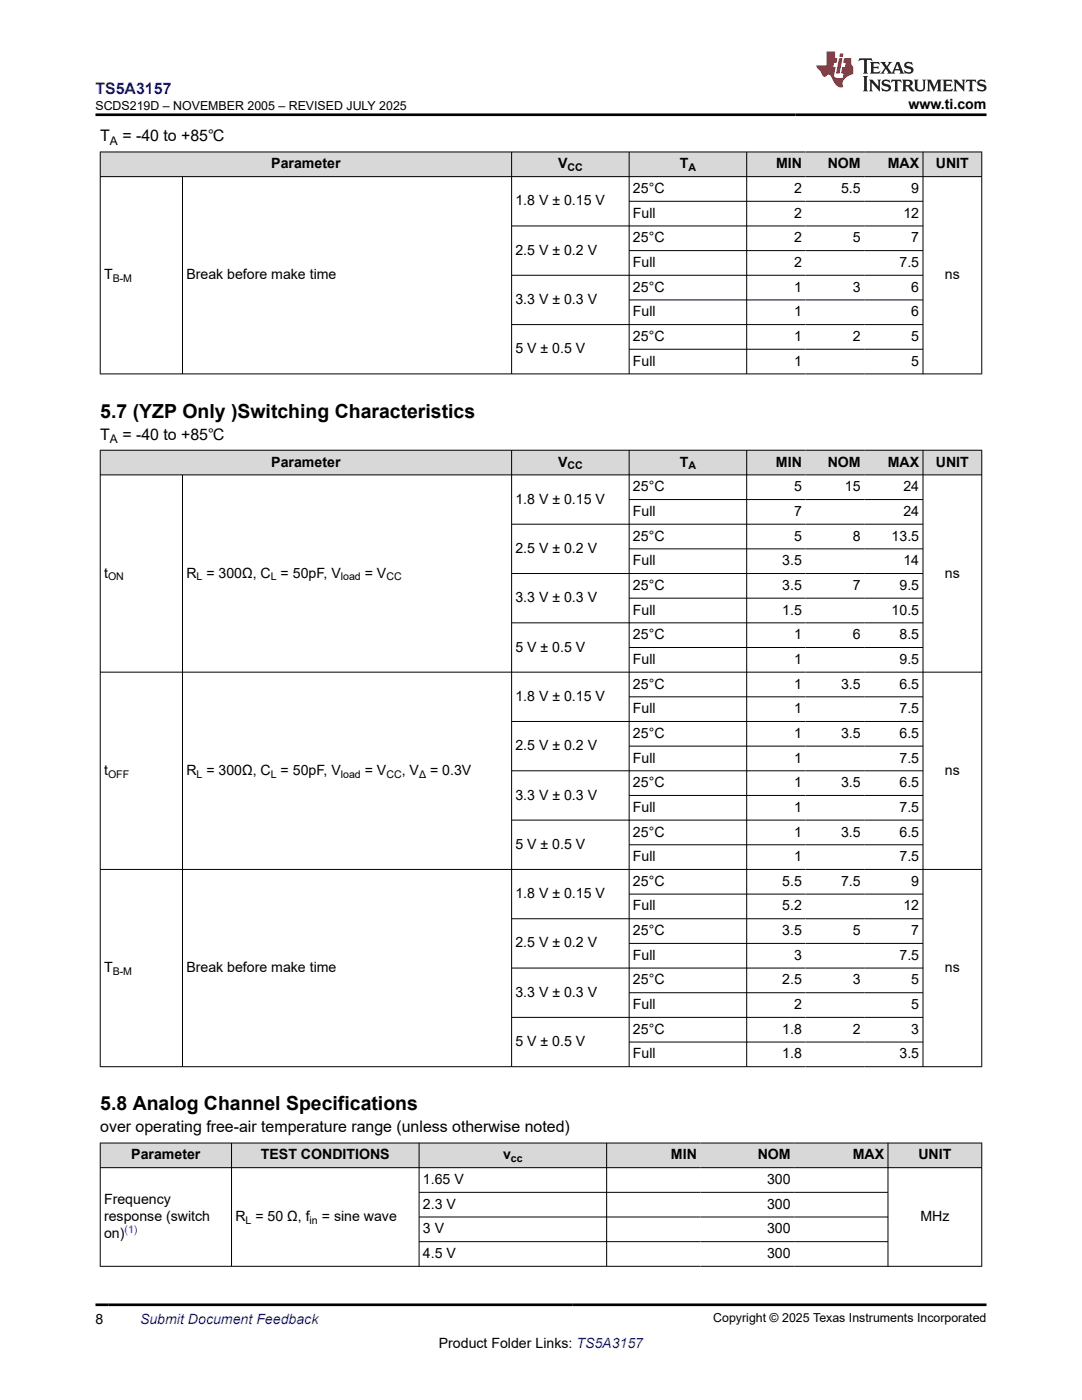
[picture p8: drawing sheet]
<svg xmlns="http://www.w3.org/2000/svg" width="216mm" height="279mm" viewBox="0 0 216 279" stroke-linecap="round" stroke-linejoin="round" font-family="sans-serif">
<g fill="#d8d8d8">
<path d="M20 30.3h175.9v5h-175.9z" fill-rule="evenodd"/>
<path d="M20.1 30.4h81.9v4.8h-81.9z" fill-rule="evenodd"/>
<path d="M102.1 30.4h23.4v4.8h-23.4z" fill-rule="evenodd"/>
<path d="M125.6 30.4h23.3v4.8h-23.3z" fill-rule="evenodd"/>
<path d="M149.1 30.4h11.6v4.8h-11.6z" fill-rule="evenodd"/>
<path d="M160.7 30.4h11.7v4.8h-11.7z" fill-rule="evenodd"/>
<path d="M172.4 30.4h11.7v4.8h-11.7z" fill-rule="evenodd"/>
<path d="M184.2 30.4h11.6v4.8h-11.6z" fill-rule="evenodd"/>
</g>
<g fill="none" stroke="#000" stroke-width=".2">
<path d="M19.9 30.3h176.1M19.9 35.3h176.1M20 30.3v44.4M36.4 35.3v39.4M102.1 30.3v44.4M125.5 30.3v44.4M149 30.3v44.4M184.2 30.3v44.4M195.9 30.3v44.4M102.1 45.1h82.1M102.1 54.9h82.1M125.5 40.2h58.7"/>
<path d="M125.5 50h58.7M125.5 59.9h58.7M19.9 74.6h176.1M102.1 64.8h82.1M125.5 69.7h58.7"/>
</g>
<g fill="#d8d8d8">
<path d="M20 89.9h175.9v4.9h-175.9z" fill-rule="evenodd"/>
<path d="M20.1 89.9h81.9v4.8h-81.9z" fill-rule="evenodd"/>
<path d="M102.1 89.9h23.4v4.8h-23.4z" fill-rule="evenodd"/>
<path d="M125.6 89.9h23.3v4.8h-23.3z" fill-rule="evenodd"/>
<path d="M149.1 89.9h11.6v4.8h-11.6z" fill-rule="evenodd"/>
<path d="M160.7 89.9h11.7v4.8h-11.7z" fill-rule="evenodd"/>
<path d="M172.4 89.9h11.7v4.8h-11.7z" fill-rule="evenodd"/>
<path d="M184.2 89.9h11.6v4.8h-11.6z" fill-rule="evenodd"/>
</g>
<g fill="none" stroke="#000" stroke-width=".2">
<path d="M19.9 89.9h176.1M19.9 94.8h176.1M20 89.8v123.1M36.4 94.8v118.1M102.1 89.8v123.1M125.5 89.8v123.1M125.5 99.7h58.7M149 89.8v123.1M184.2 89.8v123.1M195.9 89.8v123.1M102.1 104.6h82.1M125.5 109.5h58.7"/>
<path d="M125.5 119.4h58.7M184.2 114.5h-82.1M19.9 134.1h176.1M125.5 129.2h58.7M125.5 139.1h58.7M184.2 124.3h-82.1M102.1 144h82.1M102.1 153.8h82.1M125.5 148.9h58.7M125.5 158.7h58.7M19.9 173.5h176.1M125.5 168.6h58.7"/>
<path d="M125.5 178.4h58.7M184.2 163.7h-82.1M102.1 183.4h82.1M102.1 193.2h82.1M125.5 188.3h58.7M125.5 198.1h58.7M19.9 212.9h176.1M102.1 203h82.1M125.5 208h58.7"/>
</g>
<g fill="#d8d8d8">
<path d="M20 228.1h175.9v4.9h-175.9z" fill-rule="evenodd"/>
<path d="M20.1 228.2h26v4.8h-26z" fill-rule="evenodd"/>
<path d="M46.3 228.2h37.3v4.8h-37.3z" fill-rule="evenodd"/>
<path d="M83.7 228.2h37.3v4.8h-37.3z" fill-rule="evenodd"/>
<path d="M121.1 228.2h18.7v4.8h-18.7z" fill-rule="evenodd"/>
<path d="M139.8 228.2h18.7v4.8h-18.7z" fill-rule="evenodd"/>
<path d="M158.5 228.2h18.6v4.8h-18.6z" fill-rule="evenodd"/>
<path d="M177.2 228.2h18.6v4.8h-18.6z" fill-rule="evenodd"/>
</g>
<path d="M19.9 228.1h176.1M19.9 233h176.1M20 228.1v24.7M46.2 228.1v24.7M83.6 228.1v24.7M83.6 238h93.6M121 228.1v24.7M177.2 228.1v24.7M195.9 228.1v24.7M19.9 252.7h176.1M83.6 242.9h93.6M83.6 247.8h93.6" fill="none" stroke="#000" stroke-width=".2"/>
<path d="M171.5 11.6l-.2 .6 .5-.2h.6v.1v2.2l-.2 .4h1l-.2-.4v-2.2v-.1h.5l.6 .2-.2-.6zM173.6 12.4l.2 .3v1.6l-.2 .4h1.9l.1-.6a1.08 1.08 0 0 1-1.3 .2v-.7h.6l.4 .2v-.7l-.4 .2h-.6v-.5l.2-.2a1 1 0 0 1 1 .3l-.1-.5zM175.7 12.4l.9 1.1-1 1.2h.9l-.2-.2 .5-.8 .4 .8-.2 .2h1.6l-.2-.2 .2-.5h.9l.1 .5-.1 .2h.9l-.2-.4-.8-1.9h-.5l-.9 2.1-.9-1.1 .9-1h-.8l.2 .2-.4 .6-.4-.6 .2-.2zM179 12.8l.4 1h-.7zM180.7 12.5a.65 .65 0 0 0-.2 .7 .65 .65 0 0 0 .6 .5l.6 .1 .1 .3a.79 .79 0 0 1-.7 .4 .79 .79 0 0 1-.7-.5l.1 .7 .2-.1a.93 .93 0 0 0 1.1 0 .93 .93 0 0 0 .4-.9 1.46 1.46 0 0 0-1.2-.6l-.1-.3a1.09 1.09 0 0 1 1.2 .2l-.2-.6-.1 .1-.5-.2zM172.2 15.2l.2 .4v2.2l-.2 .4h1l-.2-.4v-2.2l.2-.4zM173.4 15.9l.2 .4v1.5l-.2 .4h.8l-.3-.4 .1-1.3 1.6 1.8v-2l.2-.4h-.7l.1 .2 .1 1.1-1.2-1.3zM176.2 16a.65 .65 0 0 0-.2 .8 .65 .65 0 0 0 .6 .4l.6 .2 .1 .2a.79 .79 0 0 1-.7 .4 .79 .79 0 0 1-.7-.5l.1 .7 .2-.1a.93 .93 0 0 0 1.1 .1 .93 .93 0 0 0 .4-1 1.46 1.46 0 0 0-1.2-.5l-.1-.4a1.09 1.09 0 0 1 1.2 .2l-.1-.6-.2 .1-.5-.1zM177.9 15.9l-.1 .6a.63 .63 0 0 1 .8-.3v1.6l-.3 .4h1l-.2-.4v-1.6a.66 .66 0 0 1 .8 .3l-.1-.6zM180 15.9l.2 .4v1.5l-.2 .4h1l-.2-.2-.1-.7h.5l.1 .2a.79 .79 0 0 0 1.2 .6l-1-.9a.61 .61 0 0 0 .6-.6 .61 .61 0 0 0-.5-.7zM180.8 16.2h.1a.47 .47 0 0 1 .5 .1 .47 .47 0 0 1 .1 .5l-.1 .1-.7 .1zM182.3 15.9l.2 .2a2.27 2.27 0 0 0 .4 2 1.04 1.04 0 0 0 1.7-.7v-1.3l.2-.2h-.8l.2 .4v1.1a.6 .6 0 0 1-.6 .6 .6 .6 0 0 1-.6-.6v-1.1l.3-.4zM184.9 15.9l.2 .4v1.5l-.2 .4h.8l-.3-.4v-1.4l.9 1.9 .9-1.9v1.4l-.3 .4h1l-.2-.4v-1.5l.2-.4h-.8l-.7 1.5-.6-1.5zM188.1 15.9l.2 .4v1.5l-.2 .4h1.9l.1-.6a1.09 1.09 0 0 1-1.3 .2v-.7h.6l.4 .2v-.6l-.4 .2h-.6v-.6l.2-.1a1.01 1.01 0 0 1 1 .3l-.1-.6zM190.2 15.9l.3 .4v1.5l-.3 .4h.8l-.2-.4v-1.3l1.6 1.8v-2l.2-.4h-.7l.2 .2v1.1l-1.2-1.3zM192.8 15.9l-.1 .6a.63 .63 0 0 1 .8-.3v1.6l-.3 .4h1l-.2-.4v-1.6a.66 .66 0 0 1 .8 .3l-.1-.6zM195.2 16a.65 .65 0 0 0-.2 .8 .65 .65 0 0 0 .6 .4l.6 .2 .2 .2a.79 .79 0 0 1-.7 .4 .79 .79 0 0 1-.7-.5l.1 .7 .2-.1a.93 .93 0 0 0 1 .1 .93 .93 0 0 0 .5-1 1.46 1.46 0 0 0-1.3-.5v-.4a1.09 1.09 0 0 1 1.2 .2l-.2-.6-.2 .1-.5-.1z" fill="#231f20"/>
<path d="M164.9 10.3v2.7h-2l.1 .4 .8 1a.95 .95 0 0 0 1 .9 .59 .59 0 0 1 .5-.4 .59 .59 0 0 1 .5 .3l.4 .8a1.59 1.59 0 0 0 2.1 1.4 1.61 1.61 0 0 1 1-2.3l1-.3-.1-1.5a1.59 1.59 0 0 1-.3-1.7h-1.5l-.2 .9h.6l-.2 .9h-.5l-.2 .9v.3l.4 .1-.1 .9h-.7a.73 .73 0 0 1-1-.7l.3-1.5h-.5l.1-.9h.5l.2-.9h-.5v-1.3zM167.4 11.6l-.6 3.1h.7l.6-3.1zM167.6 10.7l-.1 .6h.7l.1-.6z" fill="#ed1c24"/>
<path d="M19 22.9h177.8M19 260.4h177.8" fill="none" stroke="#000" stroke-width=".53"/>
<g font-size="3.9">
<text x="20" y="83.4">5.7 (YZP Only )Switching Characteristics</text>
<text x="20" y="221.6">5.8 Analog Channel Specifications</text>
</g>
<text font-size="3.2" fill="#00f" x="19" y="18.7">TS5A3157</text>
<g font-size="3.2">
<text x="20" y="28.2">T</text>
<text x="24.4" y="28.2">= -40 to +85℃</text>
<text x="20" y="87.7">T</text>
<text x="24.4" y="87.7">= -40 to +85℃</text>
<text x="20" y="226">over operating free-air temperature range (unless otherwise noted)</text>
</g>
<g font-size="2.8">
<text x="181.3" y="21.8">www.ti.com</text>
<text x="54.1" y="33.6">Parameter</text>
<text x="111.3" y="33.6">V</text>
<text x="135.6" y="33.6">T</text>
<text x="154.8" y="33.6">MIN</text>
<text x="165.2" y="33.6">NOM</text>
<text x="177.1" y="33.6">MAX</text>
<text x="186.7" y="33.6">UNIT</text>
<text x="102.9" y="41">1.8 V ± 0.15 V</text>
<text x="126.3" y="38.5">25°C</text>
<text x="158.4" y="38.5">2</text>
<text x="167.8" y="38.5">5.5</text>
<text x="181.8" y="38.5">9</text>
<text x="126.3" y="43.4">Full</text>
<text x="158.4" y="43.4">2</text>
<text x="180.3" y="43.4">12</text>
<text x="102.9" y="50.8">2.5 V ± 0.2 V</text>
<text x="126.3" y="48.4">25°C</text>
<text x="126.3" y="53.3">Full</text>
<text x="158.4" y="48.4">2</text>
<text x="158.4" y="53.3">2</text>
<text x="170.2" y="48.4">5</text>
<text x="179.5" y="53.3">7.5</text>
<text x="181.8" y="48.4">7</text>
<text x="20.8" y="55.7">T</text>
<text x="37.2" y="55.7">Break before make time</text>
<text x="126.3" y="58.2">25°C</text>
<text x="158.4" y="58.2">1</text>
<text x="170.2" y="58.2">3</text>
<text x="181.8" y="58.2">6</text>
<text x="188.5" y="55.7">ns</text>
<text x="102.9" y="60.7">3.3 V ± 0.3 V</text>
<text x="126.3" y="63.1">Full</text>
<text x="158.4" y="63.1">1</text>
<text x="181.8" y="63.1">6</text>
<text x="102.9" y="70.5">5 V ± 0.5 V</text>
<text x="126.3" y="68.1">25°C</text>
<text x="158.4" y="68.1">1</text>
<text x="170.2" y="68.1">2</text>
<text x="181.8" y="68.1">5</text>
<text x="126.3" y="73">Full</text>
<text x="158.4" y="73">1</text>
<text x="181.8" y="73">5</text>
<text x="54.1" y="93.1">Parameter</text>
<text x="111.3" y="93.1">V</text>
<text x="135.6" y="93.1">T</text>
<text x="154.8" y="93.1">MIN</text>
<text x="165.2" y="93.1">NOM</text>
<text x="177.1" y="93.1">MAX</text>
<text x="186.7" y="93.1">UNIT</text>
<text x="102.9" y="100.5">1.8 V ± 0.15 V</text>
<text x="126.3" y="98">25°C</text>
<text x="158.4" y="98">5</text>
<text x="168.6" y="98">15</text>
<text x="180.3" y="98">24</text>
<text x="126.3" y="103">Full</text>
<text x="126.3" y="107.9">25°C</text>
<text x="158.4" y="103">7</text>
<text x="158.4" y="107.9">5</text>
<text x="170.2" y="107.9">8</text>
<text x="177.9" y="107.9">13.5</text>
<text x="180.3" y="103">24</text>
<text x="102.9" y="110.4">2.5 V ± 0.2 V</text>
<text x="126.3" y="112.8">Full</text>
<text x="156.1" y="112.8">3.5</text>
<text x="180.3" y="112.8">14</text>
<text x="20.8" y="115.3">t</text>
<text x="37.2" y="115.3">R = 300Ω, C = 50pF, V</text>
<text x="72.8" y="115.3">= V</text>
<text x="126.3" y="117.7">25°C</text>
<text x="156.1" y="117.7">3.5</text>
<text x="170.2" y="117.7">7</text>
<text x="179.5" y="117.7">9.5</text>
<text x="188.5" y="115.3">ns</text>
<text x="102.9" y="120.2">3.3 V ± 0.3 V</text>
<text x="126.3" y="122.7">Full</text>
<text x="156.1" y="122.7">1.5</text>
<text x="177.9" y="122.7">10.5</text>
<text x="102.9" y="130">5 V ± 0.5 V</text>
<text x="126.3" y="127.6">25°C</text>
<text x="158.4" y="127.6">1</text>
<text x="170.2" y="127.6">6</text>
<text x="179.5" y="127.6">8.5</text>
<text x="126.3" y="132.5">Full</text>
<text x="126.3" y="137.4">25°C</text>
<text x="158.4" y="132.5">1</text>
<text x="158.4" y="137.4">1</text>
<text x="167.8" y="137.4">3.5</text>
<text x="179.5" y="132.5">9.5</text>
<text x="179.5" y="137.4">6.5</text>
<text x="102.9" y="139.9">1.8 V ± 0.15 V</text>
<text x="126.3" y="142.3">Full</text>
<text x="158.4" y="142.3">1</text>
<text x="179.5" y="142.3">7.5</text>
<text x="102.9" y="149.7">2.5 V ± 0.2 V</text>
<text x="126.3" y="147.3">25°C</text>
<text x="158.4" y="147.3">1</text>
<text x="167.8" y="147.3">3.5</text>
<text x="179.5" y="147.3">6.5</text>
<text x="20.8" y="154.6">t</text>
<text x="37.2" y="154.6">R = 300Ω, C = 50pF, V</text>
<text x="72.8" y="154.6">= V</text>
<text x="80.2" y="154.6">, V</text>
<text x="85.8" y="154.6">= 0.3V</text>
<text x="126.3" y="152.2">Full</text>
<text x="158.4" y="152.2">1</text>
<text x="179.5" y="152.2">7.5</text>
<text x="188.5" y="154.6">ns</text>
<text x="102.9" y="159.6">3.3 V ± 0.3 V</text>
<text x="126.3" y="157.1">25°C</text>
<text x="158.4" y="157.1">1</text>
<text x="167.8" y="157.1">3.5</text>
<text x="179.5" y="157.1">6.5</text>
<text x="126.3" y="162">Full</text>
<text x="126.3" y="166.9">25°C</text>
<text x="158.4" y="162">1</text>
<text x="158.4" y="166.9">1</text>
<text x="167.8" y="166.9">3.5</text>
<text x="179.5" y="162">7.5</text>
<text x="179.5" y="166.9">6.5</text>
<text x="102.9" y="169.4">5 V ± 0.5 V</text>
<text x="126.3" y="171.9">Full</text>
<text x="158.4" y="171.9">1</text>
<text x="179.5" y="171.9">7.5</text>
<text x="102.9" y="179.2">1.8 V ± 0.15 V</text>
<text x="126.3" y="176.8">25°C</text>
<text x="156.1" y="176.8">5.5</text>
<text x="167.8" y="176.8">7.5</text>
<text x="181.8" y="176.8">9</text>
<text x="126.3" y="181.7">Full</text>
<text x="156.1" y="181.7">5.2</text>
<text x="180.3" y="181.7">12</text>
<text x="102.9" y="189.1">2.5 V ± 0.2 V</text>
<text x="126.3" y="186.6">25°C</text>
<text x="126.3" y="191.6">Full</text>
<text x="156.1" y="186.6">3.5</text>
<text x="158.4" y="191.6">3</text>
<text x="170.2" y="186.6">5</text>
<text x="179.5" y="191.6">7.5</text>
<text x="181.8" y="186.6">7</text>
<text x="20.8" y="194">T</text>
<text x="37.2" y="194">Break before make time</text>
<text x="126.3" y="196.5">25°C</text>
<text x="156.1" y="196.5">2.5</text>
<text x="170.2" y="196.5">3</text>
<text x="181.8" y="196.5">5</text>
<text x="188.5" y="194">ns</text>
<text x="102.9" y="198.9">3.3 V ± 0.3 V</text>
<text x="126.3" y="201.4">Full</text>
<text x="158.4" y="201.4">2</text>
<text x="181.8" y="201.4">5</text>
<text x="102.9" y="208.8">5 V ± 0.5 V</text>
<text x="126.3" y="206.3">25°C</text>
<text x="156.1" y="206.3">1.8</text>
<text x="170.2" y="206.3">2</text>
<text x="181.8" y="206.3">3</text>
<text x="126.3" y="211.2">Full</text>
<text x="156.1" y="211.2">1.8</text>
<text x="179.5" y="211.2">3.5</text>
<text x="26.2" y="231.4">Parameter</text>
<text x="52.1" y="231.4">TEST CONDITIONS</text>
<text x="100.4" y="231.4">v</text>
<text x="133.9" y="231.4">MIN</text>
<text x="151.2" y="231.4">NOM</text>
<text x="170.1" y="231.4">MAX</text>
<text x="183.3" y="231.4">UNIT</text>
<text x="84.4" y="236.3">1.65 V</text>
<text x="153.1" y="236.3">300</text>
<text x="20.8" y="240.3">Frequency</text>
<text x="20.8" y="243.7">response (switch</text>
<text x="47" y="243.7">R = 50 Ω, f</text>
<text x="64.2" y="243.7">= sine wave</text>
<text x="84.4" y="241.2">2.3 V</text>
<text x="153.1" y="241.2">300</text>
<text x="183.6" y="243.7">MHz</text>
<text x="20.8" y="247.1">on)</text>
<text x="84.4" y="246.2">3 V</text>
<text x="84.4" y="251.1">4.5 V</text>
<text x="153.1" y="246.2">300</text>
<text x="153.1" y="251.1">300</text>
<text x="19" y="264.2">8</text>
<text x="87.6" y="269">Product Folder Links: TS5A3157</text>
</g>
<text font-size="2.8" fill="#00f" x="27.9" y="264.2">Submit Document Feedback</text>
<g font-size="2.5">
<text x="19" y="21.9">SCDS219D – NOVEMBER 2005 – REVISED JULY 2025</text>
<text x="142.3" y="263.9">Copyright © 2025 Texas Instruments Incorporated</text>
</g>
<g font-size="2.4">
<text x="21.9" y="28.9">A</text>
<text x="21.9" y="88.4">A</text>
</g>
<g font-size="2.1">
<text x="113.2" y="34.2">CC</text>
<text x="137.4" y="34.2">A</text>
<text x="22.5" y="56.3">B-M</text>
<text x="113.2" y="93.7">CC</text>
<text x="137.4" y="93.7">A</text>
<text x="21.6" y="115.8">ON</text>
<text x="39.2" y="115.8">L</text>
<text x="54" y="115.8">L</text>
<text x="68" y="115.8">load</text>
<text x="77.1" y="115.8">CC</text>
<text x="21.6" y="155.2">OFF</text>
<text x="39.2" y="155.2">L</text>
<text x="54" y="155.2">L</text>
<text x="68" y="155.2">load</text>
<text x="77.1" y="155.2">CC</text>
<text x="83.6" y="155.2">Δ</text>
<text x="22.5" y="194.6">B-M</text>
<text x="101.9" y="232">cc</text>
<text x="49" y="244.3">L</text>
<text x="61.8" y="244.3">in</text>
</g>
<text font-size="2.1" fill="#00f" x="24.8" y="246.1">(1)</text>
</svg>
